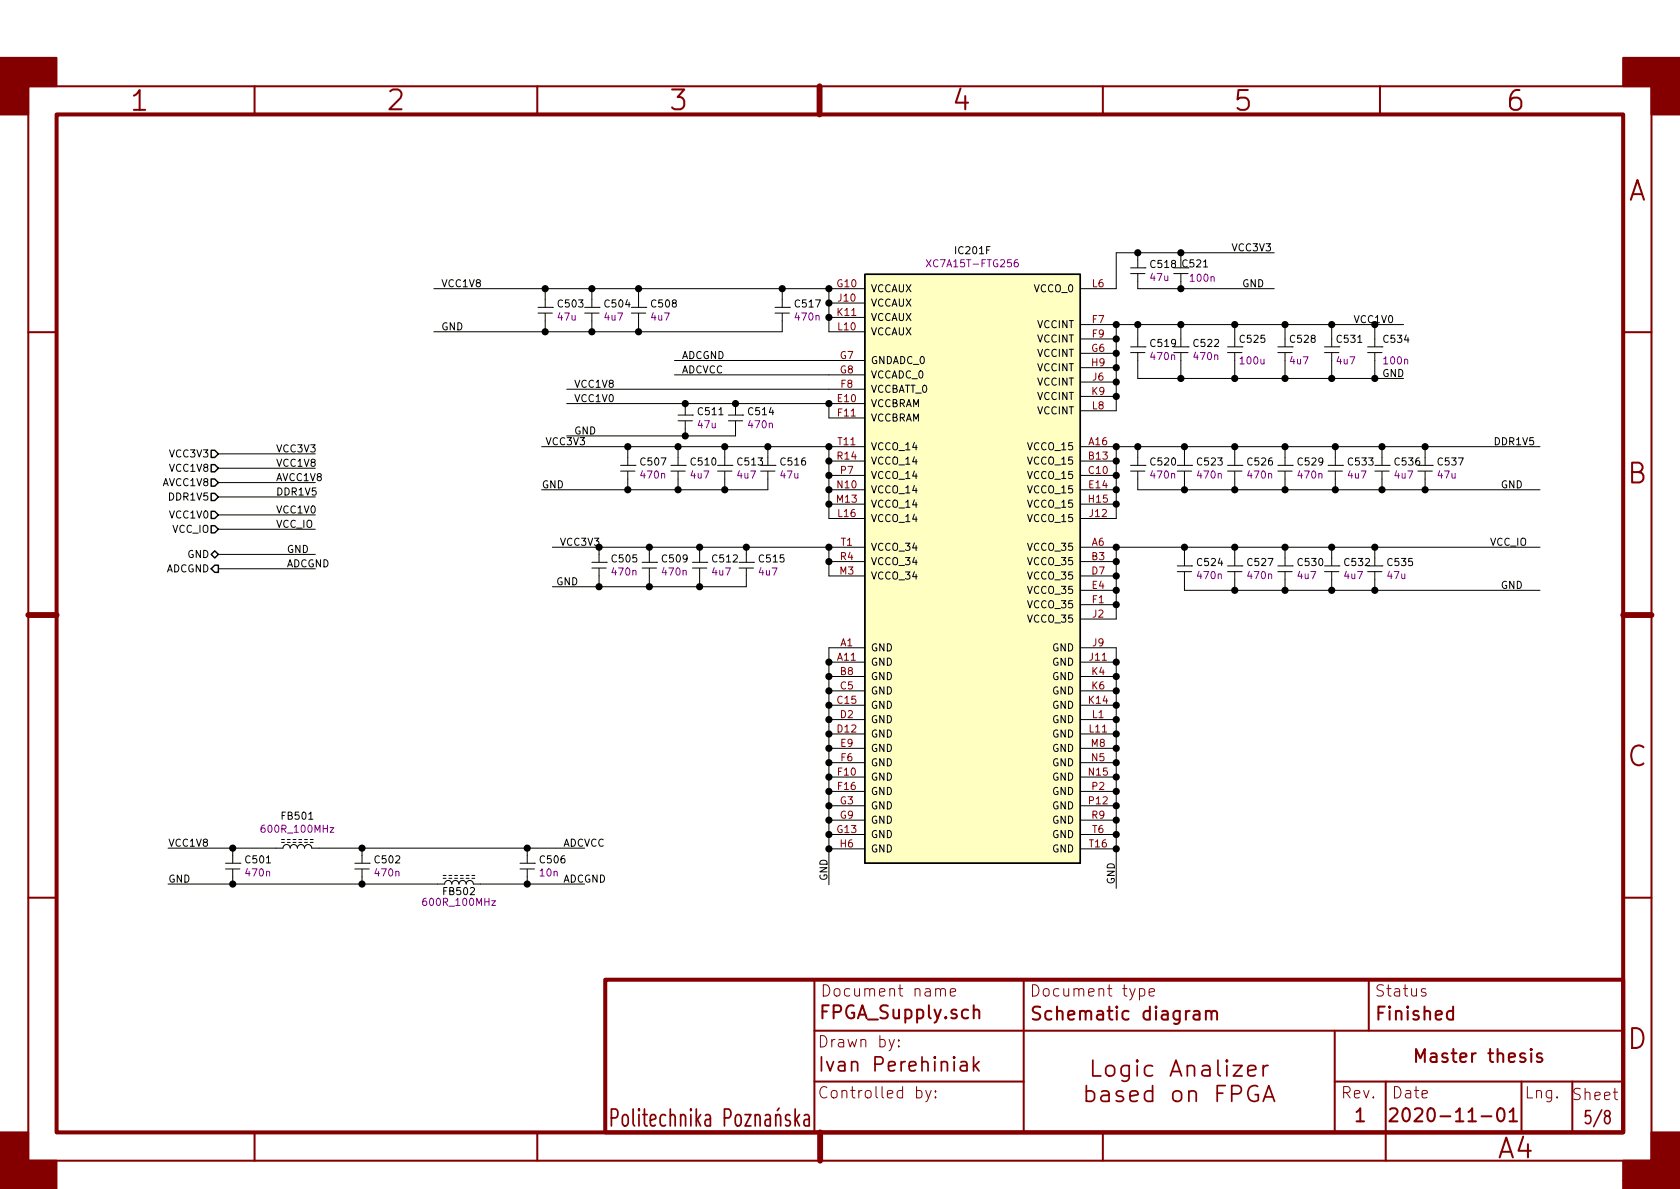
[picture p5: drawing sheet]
<svg xmlns="http://www.w3.org/2000/svg" width="297mm" height="210mm" viewBox="0 0 297 210" stroke-linecap="round" stroke-linejoin="round" font-family="sans-serif">
<g fill="none" stroke="#840000" stroke-width=".36">
<path d="M5 15.3h287v190h-287zM45 15.3v4.9M95 15.3v4.9M145 15.3v4.9M195 15.3v4.9M244 15.3v4.9M5 58.7h5M287 58.7h5M5 108.8h5M287 108.8h5M5 158.7h5M287 158.7h5"/>
<path d="M144 173.2v27M172.2 178.8a.57 .57 0 0 1 1 .1v1.2M172.2 177.8v2.3M181 173.2v27M211.1 178.9l.2-.1 .7 .1 .1 1.4M212.1 179.3l-.8 .1a.46 .46 0 0 0-.3 .5 .46 .46 0 0 0 .3 .4h.6l.2-.1M213.2 179a.57 .57 0 0 1 1 .1v1.2M213.2 178.8v1.5M214.2 179.1l.1-.2 .2-.1 .6 .1 .1 .2v1.2M242 173.2v9.1M256.9 178.9l-.6-.1-.5 .4 .1 .9 .4 .2 .6-.1M256.9 178v2.3"/>
<path d="M144 182.3h143M144 191.3h37M236 191.3h51M236 182.3v17.9M239.9 196.6l.6-.6v2.3M239.9 198.3h1.3M245 191.3v14M245.8 196.2l.3-.2h.5a.61 .61 0 0 1 .4 1l-1.4 1.3h1.5M250.4 187.8v-2.3l.7 1.6 .8-1.6v2.3M253 186.4l.2-.1 .7 .1 .1 1.4M254 186.8l-.8 .1a.46 .46 0 0 0-.3 .5 .46 .46 0 0 0 .3 .4l.8-.1M255.9 186.4l-.6-.1-.2 .1-.1 .2 .1 .3 .8 .2 .1 .2-.1 .4-.2 .1-.7-.1"/>
<path d="M256.6 186.3h.9M257 185.5v2l.1 .2 .4 .1M258.2 187l1.1-.2-.1-.4-.7-.1-.2 .1-.1 .2 .1 1.1 .2 .1 .7-.1M260.3 186.3v1.5M260.9 186.3a.59 .59 0 0 0-.6 .4M263.1 186.3h.9M263.5 185.5v2l.1 .2 .4 .1M264.8 186.5a.57 .57 0 0 1 1 .1v1.2M264.8 185.5v2.3M264.9 196.2a.56 .56 0 0 1 .6-.2 .56 .56 0 0 1 .4 .4 1.37 1.37 0 0 1-.4 1.9 .64 .64 0 0 1-.7-.5 1.96 1.96 0 0 1 .1-1.6zM266.8 187l1.1-.2-.1-.4-.7-.1-.2 .1-.1 .2 .1 1.1 .2 .1 .7-.1M266.9 196.6l.7-.6v2.3"/>
<path d="M266.9 198.3h1.3M269 191.3v8.9M269.6 186.4l-.5-.1-.2 .1-.1 .2 .1 .3 .7 .2 .1 .2-.1 .4-.2 .1-.6-.1M270.7 185.5l-.1 .1 .1 .1 .1-.1-.1-.1v.2M270.7 186.3v1.5M272.6 186.4l-.5-.1-.3 .1-.1 .2 .1 .3 .8 .2 .1 .2-.1 .4-.2 .1-.7-.1M278 191.3v8.9M45 200.2v5.1M95 200.2v5.1M145 200.2v5.1M195 200.2v5.1M287 208.8h5"/>
</g>
<path d="M10 20.2h277v180h-277zM107 173.2h180v27h-180z" fill="none" stroke="#840000" stroke-width=".71"/>
<path d="M144.9 15.3v4.9M5 108.8h5M287 108.8h5M145 200.2v5.1" fill="none" stroke="#840000" stroke-width="1"/>
<g fill="#840000" stroke="#840000" stroke-width=".36">
<path d="M0 10.2h10v5h-5v5h-5z"/>
<path d="M0 200.2h5v5.1h5v4.9h-10z"/>
<path d="M287 10.2h10v10h-5v-5h-5z"/>
<path d="M287 205.3h5v-5.1h5v10.1h-10z"/>
</g>
<g fill="none" stroke="#840000" stroke-width=".3">
<path d="M137.2 197.4l.2-.3h.3l.2 .2 .1 1.8M137.2 197.1v2M137.7 196l-.3 .4M139.6 197.3l-.4-.2a.54 .54 0 0 0-.3 .6 .54 .54 0 0 0 .5 .4 .55 .55 0 0 1 .4 .5 .55 .55 0 0 1-.4 .5h-.3l-.2-.1M140.6 196.1v3M140.8 198l.6 1.1M141.4 197.1l-.8 1.1M142.2 197.3l.2-.2h.4l.2 .2 .1 1.8M143.1 197.8l-.2 .2h-.5a.7 .7 0 0 0 0 1.1h.5l.2-.1M169.9 187.8l.2-.1 .7 .1 .2 .3v1.3M171 188.3l-.9 .1a.48 .48 0 0 0-.3 .5 .48 .48 0 0 0 .3 .5l.9-.2M172.1 186.9v2.5"/>
<path d="M172.4 188.4l.7 1M173.1 187.7l-1 1M192.1 193a.97 .97 0 0 1 1.4 .4v.8l-.1 .3a1.04 1.04 0 0 1-1.3 .1M192.1 192v2.8M193.2 187.5v2.8h1.4M194.8 193l.3-.1 .8 .1 .2 .3v1.5M195.7 188.7a.84 .84 0 0 1 1.4 .2v.8a.83 .83 0 0 1-.8 .6 .83 .83 0 0 1-.8-.6v-.8zM196.1 193.6l-1 .1a.55 .55 0 0 0-.3 .9l.3 .2 1-.2M198.5 193l-.7-.1-.3 .1-.1 .3 .1 .4 1 .3 .2 .2-.2 .4-.3 .2-.8-.2M199.6 188.4v2.3a.81 .81 0 0 1-1.2 .4M199.6 188.5l-.8-.1-.3 .1-.3 .4v.8l.3 .4 .3 .2 .8-.2M199.8 193.8l1.4-.2-.1-.6-.9-.1-.3 .1-.1 .3v1.1l.1 .2 .3 .2 .9-.2"/>
<path d="M201.1 187.5l-.2 .1 .2 .2 .1-.2-.1-.1v.3M201.1 188.4v1.9M203.8 188.5l-.9-.1-.3 .1-.2 .4v.8l.2 .4 .3 .2 .9-.2M203.8 193l-.9-.1-.3 .1-.2 .4v.8l.2 .4 .3 .2 .9-.2M203.8 192v2.8M206.9 190.3l1-2.8 1 2.8M207.2 189.5h1.4M207.5 193.2a.84 .84 0 0 1 1.4 .2v.8a.81 .81 0 0 1-.8 .6 .81 .81 0 0 1-.7-.6v-.8zM209.9 188.7a.77 .77 0 0 1 1.3 .1v1.5M209.9 188.4v1.9M210.2 193.2a.79 .79 0 0 1 1.3 .1v1.5M210.2 192.9v1.9"/>
<path d="M212.6 188.5l.3-.1 .9 .1 .1 .3v1.5M213.9 189.1l-.3 .1h-.7a.57 .57 0 0 0-.3 .9l.3 .2h.7l.3-.2M215.2 193.3h1M215.3 187.5v2.4l.2 .2 .3 .2M216.6 192h-1.4v2.8M216.9 187.5l-.1 .1 .1 .2 .2-.2-.2-.1v.3M216.9 188.4v1.9M217.8 193.4h1.1a.76 .76 0 0 0 .6-.7 .76 .76 0 0 0-.6-.7h-1.1v2.8M218.1 188.4h1.5l-1.5 1.9h1.5M220.6 189.4l1.4-.3-.1-.6-.8-.1-.3 .1-.2 .3v1.1l.2 .2 .3 .2 .8-.2M222.4 192.1a1.22 1.22 0 0 0-1.4 .2 1.22 1.22 0 0 0-.4 1.3 1.13 1.13 0 0 0 .6 1.1 1.13 1.13 0 0 0 1.3-.2v-.9h-.6M223.3 194.8l1-2.8 1 2.8"/>
<path d="M223.3 188.4v1.9M223.6 194h1.4M224.2 188.4a.74 .74 0 0 0-.9 .5"/>
</g>
<g fill="none" stroke="#840000" stroke-width=".18">
<path d="M166.3 175.1l.3-.3 .5 .1 .1 1.2M168 175.5l1-.2-.1-.4-.6-.1-.3 .3 .1 .9 .2 .1 .6-.1M201.5 174.9a.71 .71 0 0 1 .8 .1v1a.67 .67 0 0 1-.8 0M203.2 175.5l.9-.2-.1-.4-.5-.1-.3 .3 .1 .9 .2 .1 .5-.1M252.1 174.9a.49 .49 0 0 0-.8 .2l.1 .3 .5 .1 .2 .3v.2l-.2 .1-.6-.1M158.1 183.8l-.6 1.8-.3 .2M158.9 185h.1l-.1 .1v-.1v.1M158.9 183.9l.1 .1-.1 .1v-.2v.2M162.1 192.9a.68 .68 0 0 1 .8 .1l.1 .2-.1 .8-.3 .2-.5-.1M163.7 192.8l.5 1.4M164.6 192.8l-.6 1.8-.3 .2M165.4 194l.1 .1-.1 .1-.1-.1 .1-.1v.2"/>
<path d="M165.4 192.9l.1 .1-.1 .1-.1-.1 .1-.1v.2"/>
</g>
<g fill="none" stroke="#000" stroke-width=".18">
<path d="M76.7 51h76.2M95.1 54.4h2.6M95.1 55.4h2.6M96.4 51v3.3M96.4 55.4v3.3M97.7 54.4h.1M103.4 54.4h2.5M103.4 55.4h2.5M104.6 51v3.3M104.6 55.4v3.3M105.9 54.4h.1M111.6 54.4h2.6"/>
<path d="M111.6 55.4h2.6M112.9 51v3.3M112.9 55.4v3.3M114.2 54.4h.1M137 54.4h2.6M137 55.4h2.6M138.3 51v3.3M138.3 55.4v3.3h-61.6M139.6 54.4h.1M146.6 53.6h6.3M146.6 56.1h6.3M146.6 51v7.7h6.3"/>
<path d="M191 57.4h57.2M191 59.9h6.4M197.4 57.4v15.2h-6.4M199.9 47.4h2.5M199.9 48.4h2.5M201.2 44.7v2.6M201.2 48.4v2.6h24.1M201.2 57.4v3.9M202.4 47.4h.1M207.5 47.4h2.6M207.5 48.4h2.6M208.8 44.7v1.3"/>
<path d="M208.8 48.4v2.6M208.8 57.4v3.9M218.3 57.4v3.9M225.3 44.7h-27.9v6.3h-6.4M227.2 57.4v3.9M235.5 57.4v3.9M243.1 57.4v3.9M95.8 79h57.1M100.2 71.4h52.7M100.2 68.8h52.7M111 79v3.2M119.3 63.7h33.6"/>
<path d="M119.3 66.3h33.6M119.9 73.4h2.5M119.9 74.4h2.5M119.9 79v3.2M121.2 71.4v1.9M121.2 74.5v2.6M122.4 73.4h.1M128.1 79v3.2M128.8 73.4h2.5M128.8 74.4h2.5M130 71.4v1.9M130 74.5v2.6h-29.8"/>
<path d="M131.3 73.4h.1M135.8 79v3.2M146.6 71.4v2.5h6.3M146.6 79v12.7h6.3M191 79h81.3M191 62.5h6.4M191 65h6.4M191 67.6h6.4M191 70.1h6.4M197.4 79v12.7h-6.4M199.9 61.3h2.5M199.9 62.4h2.5"/>
<path d="M201.2 62.4v4.5h47M201.2 79v3.2M202.4 61.3h.1M207.5 61.3h2.6M207.5 62.4h2.6M208.8 62.4v4.5M209.4 79v3.2M210.1 61.3h.1M217 61.3h2.6M217 62.4h2.6M218.3 62.4v4.5M218.3 79v3.2"/>
<path d="M219.6 61.3h.1M225.9 61.3h2.6M225.9 62.4h2.6M227.2 62.4v4.5M227.2 79v3.2M228.5 61.3h.1M234.2 61.3h2.5M234.2 62.4h2.5M235.5 62.4v4.5M236.1 79v3.2M236.7 61.3h.1M241.8 61.3h2.5"/>
<path d="M241.8 62.4h2.5M243.1 62.4v4.5M244.3 61.3h.1M244.3 79v3.2M252 79v3.2M38.6 93.6h17.2M38.6 82.8h17.2M38.6 85.3h17.2M38.6 91.1h17.2M38.6 87.9h17.2M38.6 80.3h17.2M38.6 98h17.2"/>
<path d="M97.7 96.8h55.2M104.6 99.4h2.6M105.9 96.8v2.6M107.2 99.4h.1M109.7 82.3h2.6M109.7 83.3h2.6M111 83.4v3.2M112.3 82.3h.1M113.5 99.4h2.6M114.8 96.8v2.6M116.1 99.4h.1M118.6 82.3h2.6"/>
<path d="M118.6 83.3h2.6M119.9 83.4v3.2M121.2 82.3h.1M122.4 99.4h2.6M123.7 96.8v2.6M125 99.4h.1M126.9 82.3h2.5M126.9 83.3h2.5M128.1 83.4v3.2M129.4 82.3h.1M130.7 99.4h2.5M132 96.8v2.6"/>
<path d="M133.2 99.4h.1M134.5 82.3h2.5M134.5 83.3h2.5M135.8 83.4v3.2h-40M137 82.3h.1M146.6 81.5h6.3M146.6 99.3h6.3M146.6 84.1h6.3M146.6 96.8v5h6.3M146.6 86.6h6.3M146.6 89.1h6.3M191 96.8h81.3"/>
<path d="M191 81.5h6.4M191 99.3h6.4M191 84.1h6.4M191 86.6h6.4M191 89.1h6.4M197.4 96.8v12.7h-6.4M199.9 82.3h2.5M199.9 83.3h2.5M201.2 83.4v3.2h71.1M202.4 82.3h.1M208.2 82.3h2.5M208.2 83.3h2.5"/>
<path d="M209.4 83.4v3.2M209.4 96.8v3.2M210.7 82.3h.1M217 82.3h2.6M217 83.3h2.6M218.3 83.4v3.2M218.3 96.8v3.2M219.6 82.3h.1M225.9 82.3h2.6M225.9 83.3h2.6M227.2 83.4v3.2M227.2 96.8v3.2"/>
<path d="M228.5 82.3h.1M234.8 82.3h2.6M234.8 83.3h2.6M235.5 96.8v3.2M236.1 83.4v3.2M237.4 82.3h.1M243.1 82.3h2.5M243.1 83.3h2.5M243.1 96.8v3.2M244.3 83.4v3.2M245.6 82.3h.1M250.7 82.3h2.5"/>
<path d="M250.7 83.3h2.5M252 83.4v3.2M253.2 82.3h.1M38.6 100.6h17.2M104.6 100.5h2.6M105.9 100.5v3.3M113.5 100.5h2.6M114.8 100.5v3.3M122.4 100.5h2.6M123.7 100.5v3.3M130.7 100.5h2.5M132 100.5v3.3h-34.3"/>
<path d="M146.6 117.1h6.3M146.6 119.6h6.3M152.9 114.5h-6.3v42M191 114.5h6.4v42.6M191 117.1h6.4M191 119.6h6.4M191 101.8h6.4M191 104.4h6.4M191 106.9h6.4M208.2 100.1h2.5M208.2 101.1h2.5M209.4 101.1v3.3h62.9"/>
<path d="M210.7 100.1h.1M217 100.1h2.6M217 101.1h2.6M218.3 101.1v3.3M219.6 100.1h.1M225.9 100.1h2.6M225.9 101.1h2.6M227.2 101.1v3.3M228.5 100.1h.1M234.2 100.1h2.5M234.2 101.1h2.5M235.5 101.1v3.3"/>
<path d="M236.7 100.1h.1M241.8 100.1h2.5M241.8 101.1h2.5M243.1 101.1v3.3M244.3 100.1h.1M146.6 124.7h6.3M146.6 122.2h6.3M146.6 129.8h6.3M146.6 127.2h6.3M146.6 132.3h6.3M146.6 137.4h6.3M146.6 139.9h6.3"/>
<path d="M146.6 134.9h6.3M191 124.7h6.4M191 122.2h6.4M191 129.8h6.4M191 127.2h6.4M191 132.3h6.4M191 137.4h6.4M191 139.9h6.4M191 134.9h6.4M29.7 150h20.3a.63 .63 0 0 1 .7-.7 .63 .63 0 0 1 .6 .7 .63 .63 0 0 1 .6-.7 .63 .63 0 0 1 .7 .7 .63 .63 0 0 1 .6-.7 .63 .63 0 0 1 .6 .7 .63 .63 0 0 1 .7-.7 .63 .63 0 0 1 .6 .7h48.3M29.7 156.3h48.9a.63 .63 0 0 1 .6-.6 .63 .63 0 0 1 .7 .6 .63 .63 0 0 1 .6-.6 .63 .63 0 0 1 .7 .6 .63 .63 0 0 1 .6-.6 .63 .63 0 0 1 .6 .6 .63 .63 0 0 1 .7-.6 .63 .63 0 0 1 .6 .6h19.7M39.9 152.6h2.5"/>
<path d="M39.9 153.7h2.5M41.1 150v2.6M41.1 153.7v2.6M42.4 152.6h.1M49.8 148.5h.5M49.8 149h.5M50.8 148.5h.5M50.8 149h.5M51.8 148.5h.5M51.8 149h.5M52.8 148.5h.5M52.8 149h.5"/>
<path d="M53.8 148.5h.6M53.8 149h.6M54.9 148.5h.5M54.9 149h.5M62.7 152.6h2.6M62.7 153.7h2.6M64 150v2.6M64 153.7v2.6M65.3 152.6h.1M78.4 154.8h.5M78.4 155.3h.5M79.4 154.8h.5"/>
<path d="M79.4 155.3h.5M80.4 154.8h.5M80.4 155.3h.5M81.4 154.8h.5M81.4 155.3h.5M82.4 154.8h.5M82.4 155.3h.5M83.4 154.8h.5M83.4 155.3h.5M91.9 152.6h2.6M91.9 153.7h2.6M93.2 150v2.6"/>
<path d="M93.2 153.7v2.6M94.5 152.6h.1M146.6 147.6h6.3M146.6 142.5h6.3M146.6 145h6.3M146.6 150.1h6.3M191 147.6h6.4M191 142.5h6.4M191 145h6.4M191 150.1h6.4"/>
</g>
<path d="M152.9 48.5h38.1v104.1h-38.1z" fill="#ffffc2" stroke="#ffffc2" stroke-width=".18"/>
<path d="M152.9 48.5h38.1v104.1h-38.1zM37.3 79.6h.7l.6 .7-.6 .6h-.7zM37.3 93h.7l.6 .6-.6 .6h-.7zM37.3 87.2h.7l.6 .7-.6 .6h-.7zM37.3 90.4h.7l.6 .7-.6 .6h-.7zM37.3 82.2h.7l.6 .6-.6 .6h-.7zM37.3 98l.7-.6 .6 .6-.6 .7zM37.3 84.7h.7l.6 .6-.6 .7h-.7zM38 99.9h.6v1.3h-.6l-.7-.6z" fill="none" stroke="#000" stroke-width=".25"/>
<path d="M163.8 45.9l.8 1.3M164.6 45.9l-.8 1.3M179.9 45.9l-.4 .1-.2 .5 .1 .6 .2 .1 .3-.1 .2-.1-.2-.5-.3-.1-.3 .3" fill="none" stroke="#840084" stroke-width=".18"/>
<g fill="#000" stroke="#000" stroke-width=".25">
<circle cx="96.4" cy="51" r=".51"/>
<circle cx="96.4" cy="58.7" r=".51"/>
<circle cx="104.6" cy="58.7" r=".51"/>
<circle cx="104.6" cy="51" r=".51"/>
<circle cx="112.9" cy="58.7" r=".51"/>
<circle cx="112.9" cy="51" r=".51"/>
<circle cx="138.3" cy="51" r=".51"/>
<circle cx="146.6" cy="53.6" r=".51"/>
<circle cx="146.6" cy="51" r=".51"/>
<circle cx="146.6" cy="56.1" r=".51"/>
<circle cx="197.4" cy="57.4" r=".51"/>
<circle cx="197.4" cy="59.9" r=".51"/>
<circle cx="201.2" cy="44.7" r=".51"/>
<circle cx="201.2" cy="57.4" r=".51"/>
<circle cx="208.8" cy="57.4" r=".51"/>
<circle cx="208.8" cy="51" r=".51"/>
<circle cx="208.8" cy="44.7" r=".51"/>
<circle cx="218.3" cy="57.4" r=".51"/>
<circle cx="227.2" cy="57.4" r=".51"/>
<circle cx="235.5" cy="57.4" r=".51"/>
<circle cx="243.1" cy="57.4" r=".51"/>
<circle cx="111" cy="79" r=".51"/>
<circle cx="119.9" cy="79" r=".51"/>
<circle cx="121.2" cy="71.4" r=".51"/>
<circle cx="121.2" cy="77.1" r=".51"/>
<circle cx="128.1" cy="79" r=".51"/>
<circle cx="130" cy="71.4" r=".51"/>
<circle cx="135.8" cy="79" r=".51"/>
<circle cx="146.6" cy="79" r=".51"/>
<circle cx="146.6" cy="71.4" r=".51"/>
<circle cx="197.4" cy="70.1" r=".51"/>
<circle cx="197.4" cy="62.5" r=".51"/>
<circle cx="197.4" cy="65" r=".51"/>
<circle cx="197.4" cy="67.6" r=".51"/>
<circle cx="197.4" cy="79" r=".51"/>
<circle cx="201.2" cy="79" r=".51"/>
<circle cx="208.8" cy="66.9" r=".51"/>
<circle cx="209.4" cy="79" r=".51"/>
<circle cx="218.3" cy="66.9" r=".51"/>
<circle cx="218.3" cy="79" r=".51"/>
<circle cx="227.2" cy="66.9" r=".51"/>
<circle cx="227.2" cy="79" r=".51"/>
<circle cx="235.5" cy="66.9" r=".51"/>
<circle cx="236.1" cy="79" r=".51"/>
<circle cx="243.1" cy="66.9" r=".51"/>
<circle cx="244.3" cy="79" r=".51"/>
<circle cx="252" cy="79" r=".51"/>
<circle cx="105.9" cy="96.8" r=".51"/>
<circle cx="111" cy="86.6" r=".51"/>
<circle cx="114.8" cy="96.8" r=".51"/>
<circle cx="119.9" cy="86.6" r=".51"/>
<circle cx="123.7" cy="96.8" r=".51"/>
<circle cx="128.1" cy="86.6" r=".51"/>
<circle cx="132" cy="96.8" r=".51"/>
<circle cx="146.6" cy="96.8" r=".51"/>
<circle cx="146.6" cy="89.1" r=".51"/>
<circle cx="146.6" cy="86.6" r=".51"/>
<circle cx="146.6" cy="99.3" r=".51"/>
<circle cx="146.6" cy="84.1" r=".51"/>
<circle cx="146.6" cy="81.5" r=".51"/>
<circle cx="197.4" cy="86.6" r=".51"/>
<circle cx="197.4" cy="89.1" r=".51"/>
<circle cx="197.4" cy="99.3" r=".51"/>
<circle cx="197.4" cy="96.8" r=".51"/>
<circle cx="197.4" cy="84.1" r=".51"/>
<circle cx="197.4" cy="81.5" r=".51"/>
<circle cx="209.4" cy="86.6" r=".51"/>
<circle cx="209.4" cy="96.8" r=".51"/>
<circle cx="218.3" cy="86.6" r=".51"/>
<circle cx="218.3" cy="96.8" r=".51"/>
<circle cx="227.2" cy="86.6" r=".51"/>
<circle cx="227.2" cy="96.8" r=".51"/>
<circle cx="235.5" cy="96.8" r=".51"/>
<circle cx="236.1" cy="86.6" r=".51"/>
<circle cx="243.1" cy="96.8" r=".51"/>
<circle cx="244.3" cy="86.6" r=".51"/>
<circle cx="252" cy="86.6" r=".51"/>
<circle cx="105.9" cy="103.8" r=".51"/>
<circle cx="114.8" cy="103.8" r=".51"/>
<circle cx="123.7" cy="103.8" r=".51"/>
<circle cx="146.6" cy="119.6" r=".51"/>
<circle cx="146.6" cy="117.1" r=".51"/>
<circle cx="197.4" cy="106.9" r=".51"/>
<circle cx="197.4" cy="119.6" r=".51"/>
<circle cx="197.4" cy="104.4" r=".51"/>
<circle cx="197.4" cy="101.8" r=".51"/>
<circle cx="197.4" cy="117.1" r=".51"/>
<circle cx="218.3" cy="104.4" r=".51"/>
<circle cx="227.2" cy="104.4" r=".51"/>
<circle cx="235.5" cy="104.4" r=".51"/>
<circle cx="243.1" cy="104.4" r=".51"/>
<circle cx="146.6" cy="124.7" r=".51"/>
<circle cx="146.6" cy="122.2" r=".51"/>
<circle cx="146.6" cy="127.2" r=".51"/>
<circle cx="146.6" cy="132.3" r=".51"/>
<circle cx="146.6" cy="134.9" r=".51"/>
<circle cx="146.6" cy="137.4" r=".51"/>
<circle cx="146.6" cy="129.8" r=".51"/>
<circle cx="146.6" cy="139.9" r=".51"/>
<circle cx="197.4" cy="124.7" r=".51"/>
<circle cx="197.4" cy="122.2" r=".51"/>
<circle cx="197.4" cy="127.2" r=".51"/>
<circle cx="197.4" cy="132.3" r=".51"/>
<circle cx="197.4" cy="139.9" r=".51"/>
<circle cx="197.4" cy="129.8" r=".51"/>
<circle cx="197.4" cy="137.4" r=".51"/>
<circle cx="197.4" cy="134.9" r=".51"/>
<circle cx="41.1" cy="156.3" r=".51"/>
<circle cx="41.1" cy="150" r=".51"/>
<circle cx="64" cy="156.3" r=".51"/>
<circle cx="64" cy="150" r=".51"/>
<circle cx="93.2" cy="156.3" r=".51"/>
<circle cx="93.2" cy="150" r=".51"/>
<circle cx="146.6" cy="150.1" r=".51"/>
<circle cx="146.6" cy="147.6" r=".51"/>
<circle cx="146.6" cy="145" r=".51"/>
<circle cx="146.6" cy="142.5" r=".51"/>
<circle cx="197.4" cy="150.1" r=".51"/>
<circle cx="197.4" cy="142.5" r=".51"/>
<circle cx="197.4" cy="145" r=".51"/>
<circle cx="197.4" cy="147.6" r=".51"/>
</g>
<g font-size="4.9" fill="#840000">
<text x="23.3" y="19.6">1</text>
<text x="68.7" y="19.5">2</text>
<text x="118.6" y="19.5">3</text>
<text x="168.7" y="19.5">4</text>
<text x="218.5" y="19.6">5</text>
<text x="266.6" y="19.6">6</text>
<text x="287.8" y="35.5">A</text>
<text x="287.8" y="85.5">B</text>
<text x="287.8" y="135.5">C</text>
<text x="287.8" y="185.5">D</text>
<text x="264.9" y="204.8">A4</text>
</g>
<text font-size="4.2" fill="#840000" x="107.5" y="199.3">Politechnika Poznaska</text>
<text font-size="3.5" fill="#840000" x="144.5" y="189.5">Ivan Perehiniak</text>
<g font-size="3.2" fill="#840000">
<text x="144.7" y="180.2">FPGA_Supply.sch</text>
<text x="182" y="180.4">Schematic diagram</text>
<text x="243" y="180.4">Finished</text>
<text x="248.8" y="198.4">2020-11-01</text>
<text x="280.8" y="198.8">5/8</text>
</g>
<g font-size="2.8" fill="#840000">
<text x="145" y="176.2">Document name</text>
<text x="182" y="176.2">Document type</text>
<text x="243" y="176.2">Status</text>
<text x="144.5" y="185.2">Drawn by:</text>
<text x="144.5" y="194.3">Controlled by:</text>
<text x="237" y="194.3">Rev.</text>
<text x="246" y="194.3">Date</text>
<text x="269.5" y="194.3">Lng.</text>
<text x="277.8" y="194.6">Sheet</text>
</g>
<g font-size="1.8" fill="#840084">
<text x="164.5" y="47.3">XC7A15T-FTG256</text>
<text x="203.5" y="49.7">47u</text>
<text x="210.6" y="49.8">100n</text>
<text x="98.7" y="56.7">47u</text>
<text x="107" y="56.7">4u7</text>
<text x="115.2" y="56.7">4u7</text>
<text x="140.7" y="56.7">470n</text>
<text x="203.6" y="63.7">470n</text>
<text x="211.2" y="63.7">470n</text>
<text x="219.4" y="64.4">100u</text>
<text x="228.2" y="64.4">4u7</text>
<text x="236.4" y="64.4">4u7</text>
<text x="244.8" y="64.4">100n</text>
<text x="123.5" y="75.7">47u</text>
<text x="132.5" y="75.7">470n</text>
<text x="113.4" y="84.6">470n</text>
<text x="122.2" y="84.6">4u7</text>
<text x="130.5" y="84.6">4u7</text>
<text x="138.1" y="84.6">47u</text>
<text x="203.6" y="84.6">470n</text>
<text x="211.9" y="84.6">470n</text>
<text x="220.8" y="84.6">470n</text>
<text x="229.6" y="84.6">470n</text>
<text x="238.4" y="84.6">4u7</text>
<text x="246.7" y="84.6">4u7</text>
<text x="254.3" y="84.6">47u</text>
<text x="108.4" y="101.8">470n</text>
<text x="117.2" y="101.8">470n</text>
<text x="126" y="101.8">4u7</text>
<text x="134.3" y="101.8">4u7</text>
<text x="211.9" y="102.4">470n</text>
<text x="220.8" y="102.4">470n</text>
<text x="229.5" y="102.4">4u7</text>
<text x="237.8" y="102.4">4u7</text>
<text x="245.4" y="102.4">47u</text>
<text x="46.7" y="147.3">600R_100MHz</text>
<text x="43.6" y="155">470n</text>
<text x="66.4" y="155">470n</text>
<text x="95.5" y="155">10n</text>
<text x="75.3" y="160.2">600R_100MHz</text>
</g>
<g font-size="1.8">
<text x="169.1" y="45">IC201F</text>
<text x="203.6" y="47.4">C518</text>
<text x="209.2" y="47.3">C521</text>
<text x="217.7" y="44.4">VCC3V3</text>
<text x="78" y="50.8">VCC1V8</text>
<text x="153.9" y="51.7">VCCAUX</text>
<text x="182.9" y="51.7">VCCO_0</text>
<text x="219.6" y="50.8">GND</text>
<text x="78" y="58.4">GND</text>
<text x="98.8" y="54.4">C503</text>
<text x="107" y="54.4">C504</text>
<text x="115.3" y="54.4">C508</text>
<text x="140.7" y="54.4">C517</text>
<text x="153.9" y="54.2">VCCAUX</text>
<text x="153.9" y="56.8">VCCAUX</text>
<text x="153.9" y="59.3">VCCAUX</text>
<text x="183.4" y="58">VCCINT</text>
<text x="239.3" y="57.1">VCC1V0</text>
<text x="120.5" y="63.5">ADCGND</text>
<text x="153.9" y="64.4">GNDADC_0</text>
<text x="183.4" y="60.6">VCCINT</text>
<text x="183.4" y="63.1">VCCINT</text>
<text x="183.4" y="65.7">VCCINT</text>
<text x="203.6" y="61.4">C519</text>
<text x="211.2" y="61.4">C522</text>
<text x="219.4" y="60.6">C525</text>
<text x="228.2" y="60.6">C528</text>
<text x="236.5" y="60.6">C531</text>
<text x="244.8" y="60.6">C534</text>
<text x="101.5" y="68.6">VCC1V8</text>
<text x="101.5" y="71.1">VCC1V0</text>
<text x="120.5" y="66">ADCVCC</text>
<text x="153.9" y="69.5">VCCBATT_0</text>
<text x="153.9" y="66.9">VCCADC_0</text>
<text x="183.4" y="68.2">VCCINT</text>
<text x="183.4" y="70.7">VCCINT</text>
<text x="244.3" y="66.7">GND</text>
<text x="101.5" y="76.8">GND</text>
<text x="123.5" y="73.4">C511</text>
<text x="132.4" y="73.4">C514</text>
<text x="153.9" y="72">VCCBRAM</text>
<text x="153.9" y="74.5">VCCBRAM</text>
<text x="183.4" y="73.3">VCCINT</text>
<text x="30.2" y="83.4">VCC1V8</text>
<text x="30.2" y="80.9">VCC3V3</text>
<text x="48.8" y="80">VCC3V3</text>
<text x="48.8" y="82.5">VCC1V8</text>
<text x="96.4" y="78.7">VCC3V3</text>
<text x="113.4" y="82.3">C507</text>
<text x="122.3" y="82.3">C510</text>
<text x="130.5" y="82.3">C513</text>
<text x="138.2" y="82.3">C516</text>
<text x="153.9" y="82.2">VCCO_14</text>
<text x="153.9" y="79.6">VCCO_14</text>
<text x="181.9" y="79.6">VCCO_15</text>
<text x="181.9" y="82.2">VCCO_15</text>
<text x="203.6" y="82.3">C520</text>
<text x="211.8" y="82.3">C523</text>
<text x="220.7" y="82.3">C526</text>
<text x="229.6" y="82.3">C529</text>
<text x="238.5" y="82.3">C533</text>
<text x="246.7" y="82.3">C536</text>
<text x="254.4" y="82.3">C537</text>
<text x="264" y="78.7">DDR1V5</text>
<text x="28.9" y="86">AVCC1V8</text>
<text x="30.1" y="88.5">DDR1V5</text>
<text x="48.8" y="87.6">DDR1V5</text>
<text x="48.8" y="85.1">AVCC1V8</text>
<text x="95.8" y="86.4">GND</text>
<text x="153.9" y="89.8">VCCO_14</text>
<text x="153.9" y="87.2">VCCO_14</text>
<text x="153.9" y="84.7">VCCO_14</text>
<text x="181.9" y="84.7">VCCO_15</text>
<text x="181.9" y="87.2">VCCO_15</text>
<text x="181.9" y="89.8">VCCO_15</text>
<text x="265.3" y="86.4">GND</text>
<text x="30.2" y="91.7">VCC1V0</text>
<text x="30.5" y="94.2">VCC_IO</text>
<text x="48.8" y="90.8">VCC1V0</text>
<text x="48.8" y="93.3">VCC_IO</text>
<text x="153.9" y="92.3">VCCO_14</text>
<text x="181.9" y="92.3">VCCO_15</text>
<text x="29.3" y="101.2">ADCGND</text>
<text x="33.1" y="98.7">GND</text>
<text x="50.7" y="100.3">ADCGND</text>
<text x="50.7" y="97.8">GND</text>
<text x="98.9" y="96.5">VCC3V3</text>
<text x="108.3" y="99.5">C505</text>
<text x="117.2" y="99.5">C509</text>
<text x="126.1" y="99.5">C512</text>
<text x="134.3" y="99.5">C515</text>
<text x="153.9" y="99.9">VCCO_34</text>
<text x="153.9" y="97.4">VCCO_34</text>
<text x="181.9" y="97.4">VCCO_35</text>
<text x="181.9" y="99.9">VCCO_35</text>
<text x="211.8" y="100.1">C524</text>
<text x="220.7" y="100.1">C527</text>
<text x="229.6" y="100.1">C530</text>
<text x="237.8" y="100.1">C532</text>
<text x="245.5" y="100.1">C535</text>
<text x="263.4" y="96.5">VCC_IO</text>
<text x="98.3" y="103.5">GND</text>
<text x="153.9" y="102.5">VCCO_34</text>
<text x="181.9" y="102.5">VCCO_35</text>
<text x="181.9" y="105">VCCO_35</text>
<text x="181.9" y="107.6">VCCO_35</text>
<text x="265.3" y="104.1">GND</text>
<text x="181.9" y="110.1">VCCO_35</text>
<text x="153.9" y="115.2">GND</text>
<text x="153.9" y="117.7">GND</text>
<text x="186.1" y="117.7">GND</text>
<text x="186.1" y="115.2">GND</text>
<text x="153.9" y="120.3">GND</text>
<text x="153.9" y="125.3">GND</text>
<text x="153.9" y="122.8">GND</text>
<text x="186.1" y="125.3">GND</text>
<text x="186.1" y="120.3">GND</text>
<text x="186.1" y="122.8">GND</text>
<text x="153.9" y="130.4">GND</text>
<text x="153.9" y="127.9">GND</text>
<text x="186.1" y="127.9">GND</text>
<text x="186.1" y="130.4">GND</text>
<text x="153.9" y="133">GND</text>
<text x="153.9" y="135.5">GND</text>
<text x="186.1" y="133">GND</text>
<text x="186.1" y="135.5">GND</text>
<text x="153.9" y="138">GND</text>
<text x="153.9" y="140.6">GND</text>
<text x="153.9" y="143.1">GND</text>
<text x="186.1" y="138">GND</text>
<text x="186.1" y="143.1">GND</text>
<text x="186.1" y="140.6">GND</text>
<text x="29.7" y="149.7">VCC1V8</text>
<text x="49.9" y="145">FB501</text>
<text x="99.6" y="149.7">ADCVCC</text>
<text x="153.9" y="148.2">GND</text>
<text x="153.9" y="145.7">GND</text>
<text x="186.1" y="145.7">GND</text>
<text x="186.1" y="148.2">GND</text>
<text x="43.5" y="152.7">C501</text>
<text x="66.4" y="152.7">C502</text>
<text x="95.6" y="152.7">C506</text>
<text x="146.3" y="155.8" transform="rotate(-90 146.3 155.8)">GND</text>
<text x="153.9" y="150.7">GND</text>
<text x="186.1" y="150.7">GND</text>
<text x="29.7" y="156.1">GND</text>
<text x="78.5" y="158.3">FB502</text>
<text x="99.6" y="156.1">ADCGND</text>
<text x="197.1" y="156.5" transform="rotate(-90 197.1 156.5)">GND</text>
</g>
<g font-size="1.8" fill="#840000">
<text x="148.1" y="50.8">G10</text>
<text x="148.3" y="53.3">J10</text>
<text x="193.2" y="50.8">L6</text>
<text x="148.1" y="55.9">K11</text>
<text x="148.2" y="58.4">L10</text>
<text x="193.2" y="57.1">F7</text>
<text x="193.2" y="59.7">F9</text>
<text x="148.6" y="63.5">G7</text>
<text x="193" y="62.2">G6</text>
<text x="193.1" y="64.8">H9</text>
<text x="148.2" y="71.1">E10</text>
<text x="148.6" y="66">G8</text>
<text x="148.7" y="68.6">F8</text>
<text x="193.1" y="69.8">K9</text>
<text x="193.2" y="67.3">J6</text>
<text x="148.2" y="73.7">F11</text>
<text x="193.2" y="72.4">L8</text>
<text x="148.1" y="81.3">R14</text>
<text x="148.2" y="78.7">T11</text>
<text x="148.7" y="83.8">P7</text>
<text x="192.6" y="78.7">A16</text>
<text x="192.6" y="81.3">B13</text>
<text x="192.6" y="83.8">C10</text>
<text x="148" y="88.9">M13</text>
<text x="148.1" y="86.4">N10</text>
<text x="192.6" y="88.9">H15</text>
<text x="192.6" y="86.4">E14</text>
<text x="148.2" y="91.4">L16</text>
<text x="192.7" y="91.4">J12</text>
<text x="148.5" y="101.6">M3</text>
<text x="148.6" y="99.1">R4</text>
<text x="148.7" y="96.5">T1</text>
<text x="193.1" y="96.5">A6</text>
<text x="193.1" y="99.1">B3</text>
<text x="193.1" y="101.6">D7</text>
<text x="193.1" y="104.1">E4</text>
<text x="193.2" y="106.7">F1</text>
<text x="193.2" y="109.2">J2</text>
<text x="148.1" y="116.8">A11</text>
<text x="148.6" y="114.3">A1</text>
<text x="148.6" y="119.4">B8</text>
<text x="192.7" y="116.8">J11</text>
<text x="193.1" y="119.4">K4</text>
<text x="193.2" y="114.3">J9</text>
<text x="148.1" y="124.5">C15</text>
<text x="148.6" y="121.9">C5</text>
<text x="192.6" y="124.5">K14</text>
<text x="193.1" y="121.9">K6</text>
<text x="148.1" y="129.5">D12</text>
<text x="148.6" y="127">D2</text>
<text x="192.7" y="129.5">L11</text>
<text x="193.2" y="127">L1</text>
<text x="148.2" y="137.2">F10</text>
<text x="148.7" y="132.1">E9</text>
<text x="148.7" y="134.6">F6</text>
<text x="192.6" y="137.2">N15</text>
<text x="193" y="132.1">M8</text>
<text x="193.1" y="134.6">N5</text>
<text x="148.2" y="139.7">F16</text>
<text x="148.6" y="142.2">G3</text>
<text x="192.6" y="142.2">P12</text>
<text x="193.1" y="139.7">P2</text>
<text x="148.1" y="147.3">G13</text>
<text x="148.6" y="144.8">G9</text>
<text x="148.6" y="149.9">H6</text>
<text x="192.7" y="149.9">T16</text>
<text x="193.1" y="144.8">R9</text>
<text x="193.2" y="147.3">T6</text>
</g>
</svg>
